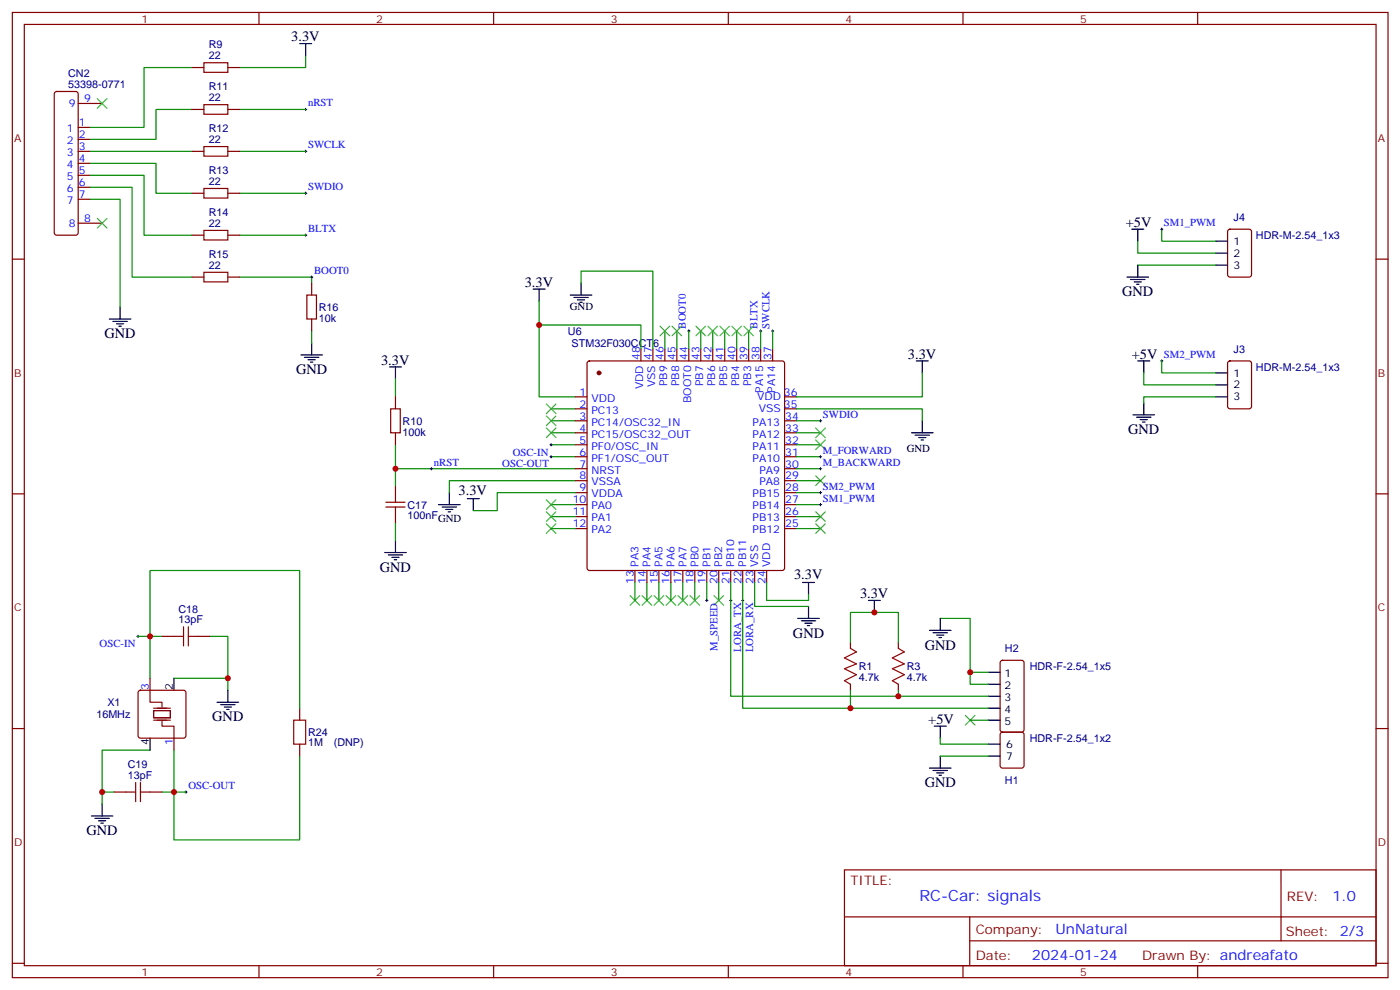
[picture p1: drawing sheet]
<svg xmlns="http://www.w3.org/2000/svg" width="413mm" height="292mm" viewBox="0 0 413 292" stroke-linecap="round" stroke-linejoin="round" font-family="sans-serif">
<g fill="none" stroke="#870000" stroke-width=".35">
<path d="M3.6 3.7h405.4v284.3h-405.4zM7.2 7.2h398.2v277.3h-398.2zM56.6 19.9h3.5M60.1 18.5h7v2.8h-7zM67.1 19.9h3.6M76.3 3.7v3.5M145.5 3.7v3.5M214.6 3.7v3.5M283.7 3.7v3.5M352.9 3.7v3.5M16.2 27.2l.5-.2h5.6l.5 .2 .2 .5v40.9l-.2 .5-.5 .2h-5.6l-.5-.2-.2-.5v-40.9zM23 37.5h3.6"/>
<path d="M23 30.5h7.1M56.6 32.2h3.5M60.1 30.8h7v2.9h-7zM67.1 32.2h3.6M23 41.1h3.6M23 44.6h3.6M23 48.1h3.6M23 51.6h3.6M23 55.2h3.6M23 58.7h3.6M56.6 44.6h3.5M56.6 56.9h3.5"/>
<path d="M60.1 55.5h7v2.8h-7zM60.1 43.2h7v2.8h-7zM67.1 44.6h3.6M67.1 56.9h3.6M3.6 76.3h3.6M23 65.8h7.1M56.6 69.3h3.5M60.1 67.9h7v2.8h-7zM67.1 69.3h3.6M361.9 67.7l.5-.2h5.7l.6 .5 .1 12.9-.5 .7h-5.9l-.6-.4-.1-13zM405.4 76.3h3.6M56.6 81.6h3.5"/>
<path d="M60.1 80.2h7v2.8h-7zM67.1 81.6h3.6M90.4 86.9h2.8v7.1h-2.8zM91.8 83.4v3.5M91.8 94v3.5M116.5 116.9v3.5M169.4 116.9h3.6M173.2 106.5l.5-.2h56.8l.5 .2 .2 .5v60.4l-.3 .5-.4 .2h-56.8l-.5-.3-.2-.4v-60.4zM188.8 102.8v3.5M192.4 102.8v3.5M195.9 102.8v3.5M199.4 102.8v3.5"/>
<path d="M203 102.8v3.5M206.5 102.8v3.5M210 102.8v3.5M213.5 102.8v3.5M217.1 102.8v3.5M220.6 102.8v3.5M224.1 102.8v3.5M227.6 102.8v3.5M231.2 116.9h3.5M361.9 106.5l.5-.2h5.7l.6 .5 .1 12.9-.5 .7h-5.9l-.6-.4-.1-13zM115.1 120.4h2.8v7.1h-2.8zM116.5 127.5v3.5"/>
<path d="M169.4 120.4h3.6M169.4 124h3.6M169.4 127.5h3.6M169.4 131h3.6M169.4 134.5h3.6M169.4 138.1h3.6M231.2 120.4h3.5M231.2 124h3.5M231.2 127.5h3.5M231.2 131h3.5M231.2 134.5h3.5M231.2 138.1h3.5"/>
<path d="M3.6 145.5h3.6M113.7 149.4h5.6M113.7 148h5.6M116.5 143.4v4.6M116.5 149.4v4.6M169.4 141.6h3.6M169.4 145.1h3.6M169.4 148.7h3.6M169.4 152.2h3.6M169.4 155.7h3.6M231.2 141.6h3.5M231.2 145.1h3.5"/>
<path d="M231.2 148.7h3.5M231.2 152.2h3.5M231.2 155.7h3.5M405.4 145.5h3.6M187.1 168.1v3.5M190.6 168.1v3.5M194.1 168.1v3.5M197.7 168.1v3.5M201.2 168.1v3.5M204.7 168.1v3.5M208.2 168.1v3.5M211.8 168.1v3.5"/>
<path d="M215.3 168.1v3.5M218.8 168.1v3.5M222.4 168.1v3.5M225.9 168.1v3.5M44.2 199.8v3.5M47.7 187.5h3.6M58.3 187.5h3.5M250.6 189.2v1.8M264.7 189.2v1.8M294.9 194.7l.5-.2h5.6l.7 .5v20l-.4 .6-5.9 .1-.7-.5v-20zM3.6 214.6h3.6M40.9 203.5l.5-.2h12.7l.5 .2 .2 .5v12.7l-.2 .5-.5 .3h-12.7l-.5-.3-.2-.5v-12.7z"/>
<path d="M51.3 217.5v3.5M88.3 208.6v3.6M88.3 219.2v3.5M250.6 201.6v1.7M264.7 201.6v1.7M294.9 215.9l.5-.2h5.6l.7 .4v9.5l-.4 .6-5.9 .1-.7-.5v-9.4zM405.4 214.6h3.6M33.6 233.3h3.5M44.2 233.3h3.5M248.8 256.3h156.6v28.2h-156.6zM377.4 256.3v20.9M248.8 270.1h156.5"/>
<path d="M285.7 277.2h119.6M285.7 270.1v14.1M3.6 283.8h3.6M76.3 284.5v3.5M145.5 284.5v3.5M214.6 284.5v3.5M283.7 284.5v3.5M352.9 284.5v3.5M405.4 283.8h3.6"/>
</g>
<g fill="none" stroke="#008700" stroke-width=".35">
<path d="M56.6 19.9h-14.2v17.6h-15.8M90.1 16.4v3.5h-19.4M56.6 32.2h-10.6v8.9h-19.4M70.7 32.2h19.4M26.6 48.1h19.4v8.8h10.6M26.6 51.6h15.8v17.7h14.2M26.6 55.2h12.3v26.4h17.7M26.6 58.7h8.8v31.8M26.6 44.6h30M70.7 44.6h19.4M70.7 56.9h19.4M70.7 69.3h19.4"/>
<path d="M335.2 71v3.6h23M335.2 78.1h23M342.3 67.5v3.5h15.9M70.7 81.6h21.1v1.8M91.8 97.5v3.5M158.9 88.7v28.2h10.5M158.9 95.7h29.9v7.1M171.2 83.4v-3.5h21.2v22.9M195.9 97.5v5.3M199.4 97.5v5.3M203 97.5v5.3M206.5 97.5v5.3"/>
<path d="M210 97.5v5.3M213.5 97.5v5.3M217.1 97.5v5.3M220.6 97.5v5.3M224.1 97.5v5.3M227.6 97.5v5.3M116.5 111.6v5.3M271.7 109.9v7h-37M337 109.9v3.5h21.2M342.3 106.3v3.6h15.9M358.2 116.9h-21.2v1.8M116.5 131v7.1"/>
<path d="M162.4 127.5h7M162.4 124h7M162.4 120.4h7M162.4 131h7M162.4 134.5h7M169.4 138.1h-52.9v5.3M234.7 120.4h37v3.6M234.7 127.5h7.1M234.7 124h7.1M234.7 131h7.1M234.7 138.1h7.1M234.7 134.5h7.1"/>
<path d="M116.5 154v5.2M162.4 148.7h7M162.4 155.7h7M162.4 152.2h7M169.4 145.1h-22.9v5.3h-7M169.4 141.6h-37v3.5M234.7 148.7h7.1M234.7 155.7h7.1M234.7 141.6h7.1M234.7 152.2h7.1M234.7 145.1h7.1M187.1 171.6v5.3"/>
<path d="M190.6 171.6v5.3M194.1 171.6v5.3M197.7 171.6v5.3M201.2 171.6v5.3M204.7 171.6v5.3M208.2 171.6v5.3M211.8 171.6v5.3M215.3 171.6v33.5h75.8M218.8 171.6v37h72.3M222.4 171.6v7h15.8M225.9 171.6v5.3h12.3v-1.8M40.7 187.5h3.5v-19.4h44.1v40.5"/>
<path d="M47.7 187.5h-3.5v12.3M61.8 187.5h5.3v12.3h-15.8M67.1 199.8v3.5M250.6 189.2v-8.8h14.1v8.8M277 182.2h8.9v15.8h5.2M285.9 198v3.6h5.2M250.6 203.3v5.3M264.7 203.3v1.8M277 217.5v1.7h14.1M285.9 212.2h5.2M30.1 233.3v3.6M44.2 221h-14.1v12.3h3.5"/>
<path d="M51.3 221v12.3h-3.6M88.3 222.7v24.7h-37v-14.1h3.5M277 222.7h14.1"/>
</g>
<g fill="none" stroke="#3c3" stroke-width=".35">
<path d="M28.7 29.1l2.8 2.8M31.5 29.1l-2.8 2.8M28.7 64.3l2.8 2.9M31.5 64.3l-2.8 2.9M194.5 96.1l2.8 2.8M197.3 96.1l-2.8 2.8M198 96.1l2.8 2.8M200.8 96.1l-2.8 2.8M205.1 96.1l2.8 2.8M207.9 96.1l-2.8 2.8M208.6 96.1l2.8 2.8M211.4 96.1l-2.8 2.8"/>
<path d="M212.1 96.1l2.8 2.8M214.9 96.1l-2.8 2.8M215.7 96.1l2.8 2.8M218.5 96.1l-2.8 2.8M219.2 96.1l2.8 2.8M222 96.1l-2.8 2.8M161 119l2.8 2.8M163.8 119l-2.8 2.8M161 122.6l2.8 2.8M161 126.1l2.8 2.8M163.8 122.6l-2.8 2.8M163.8 126.1l-2.8 2.8"/>
<path d="M240.3 126.1l2.9 2.8M240.3 129.6l2.9 2.8M243.2 126.1l-2.9 2.8M243.2 129.6l-2.9 2.8M161 154.3l2.8 2.8M161 147.2l2.8 2.9M161 150.8l2.8 2.8M163.8 154.3l-2.8 2.8M163.8 147.2l-2.8 2.9M163.8 150.8l-2.8 2.8M240.3 140.2l2.9 2.8M240.3 150.8l2.9 2.8"/>
<path d="M240.3 154.3l2.9 2.8M243.2 140.2l-2.9 2.8M243.2 150.8l-2.9 2.8M243.2 154.3l-2.9 2.8M185.7 175.5l2.8 2.8M188.5 175.5l-2.8 2.8M189.2 175.5l2.8 2.8M192 175.5l-2.8 2.8M192.7 175.5l2.8 2.8M195.5 175.5l-2.8 2.8M196.3 175.5l2.8 2.8M199.1 175.5l-2.8 2.8"/>
<path d="M199.8 175.5l2.8 2.8M202.6 175.5l-2.8 2.8M203.3 175.5l2.8 2.8M206.1 175.5l-2.8 2.8M210.4 175.5l2.8 2.8M213.2 175.5l-2.8 2.8M284.4 210.7l2.9 2.9M287.3 210.7l-2.9 2.9"/>
</g>
<g fill="none" stroke="#000" stroke-width=".35">
<path d="M88.3 12.8h3.5M90.1 12.8v3.6M333.5 67.5h3.5M335.2 67.5v3.5M335.2 78.1v3.5M358.2 78.1h3.5M358.2 71h3.5M358.2 74.6h3.5M32.2 94h6.4M33.3 94.7h4.2M34.3 95.4h2.1M35 96.1h.7"/>
<path d="M35.4 90.5v3.5M157.1 85.2h3.5M158.9 85.2v3.5M168 86.9h6.4M169.1 87.6h4.2M170.1 88.3h2.2M170.9 89h.7M171.2 83.4v3.5M332.1 81.6h6.3M333.1 82.3h4.3M334.2 83h2.1M334.9 83.7h.7"/>
<path d="M88.7 104.6h6.3M89.7 105.3h4.2M90.8 106h2.1M91.5 106.7h.7M91.8 101v3.6M114.8 108.1h3.5M116.5 108.1v3.5M270 106.3h3.5M271.7 106.3v3.6M335.2 106.3h3.6M337 106.3v3.6M337 118.7v3.5"/>
<path d="M358.2 116.9h3.5M358.2 109.9h3.5M358.2 113.4h3.5M268.6 127.5h6.3M269.6 128.2h4.3M270.7 128.9h2.1M271.4 129.6h.7M271.7 124v3.5M333.8 122.2h6.4M334.9 122.9h4.2M336 123.6h2.1M336.7 124.3h.7"/>
<path d="M116.5 159.2v3.6M129.2 148.7h6.4M130.3 149.4h4.2M131.3 150.1h2.2M132 150.8h.8M132.4 145.1v3.6M137.7 146.9h3.5M139.5 146.9v3.5M113.3 162.8h6.4M114.4 163.5h4.2M115.5 164.2h2.1M116.2 164.9h.7"/>
<path d="M236.5 171.6h3.5M238.2 171.6v3.5M238.2 178.6v3.6M255.9 176.9h3.5M257.6 176.9v3.5M51.3 199.8v3.5M235.1 182.2h6.3M236.1 182.9h4.2M237.2 183.6h2.1M237.9 184.3h.7M273.9 185.7h6.3M274.9 186.4h4.3"/>
<path d="M276 187.1h2.1M276.7 187.8h.7M277 182.2v3.5M291.1 198h3.6M44.2 217.5v3.5M64 206.9h6.3M65 207.6h4.3M66.1 208.3h2.1M66.8 209h.7M67.1 203.3v3.6M275.3 213.9h3.5M277 213.9v3.6"/>
<path d="M291.1 201.6h3.6M291.1 205.1h3.6M291.1 208.6h3.6M291.1 212.2h3.6M291.1 219.2h3.6M30.1 236.9v3.5M273.9 226.3h6.3M274.9 227h4.3M276 227.7h2.1M276.7 228.4h.7M277 222.7v3.6M291.1 222.7h3.6"/>
<path d="M26.9 240.4h6.4M28 241.1h4.2M29 241.8h2.2M29.7 242.5h.7"/>
</g>
<g fill="none" stroke="#000" stroke-width=".29">
<path d="M89.7 32.2h.7M90.1 31.9v.7M89.7 56.9h.7M89.7 44.6h.7M90.1 44.2v.7M90.1 56.6v.7M89.7 69.3h.7M90.1 68.9v.7M341.9 67.5h.8M342.3 67.2v.7M91.5 81.6h.7M91.8 81.3v.7"/>
<path d="M202.6 97.5h.7M203 97.2v.7M223.8 97.5h.7M224.1 97.2v.7M227.3 97.5h.7M227.6 97.2v.7M341.9 106.3h.8M342.3 106v.7M126.8 138.1h.7M127.1 137.7v.7M162 134.5h.7M162 131h.7"/>
<path d="M162.4 130.7v.7M162.4 134.2v.7M241.4 138.1h.7M241.4 124h.7M241.4 134.5h.7M241.8 123.6v.7M241.8 134.2v.7M241.8 137.7v.7M241.4 145.1h.7M241.4 148.7h.7M241.8 144.8v.7M241.8 148.3v.7"/>
<path d="M207.9 176.9h.7M208.2 176.5v.7M214.9 176.9h.8M215.3 176.5v.7M218.5 176.9h.7M218.8 176.5v.7M40.3 187.5h.7M40.7 187.1v.7M54.4 233.3h.7M54.8 233v.7"/>
</g>
<circle cx="176.5" cy="109.9" r=".53" fill="#870000" stroke="#870000" stroke-width=".35"/>
<path d="M51.3 187.5h2.8M54.1 184.6v5.7M55.5 187.5h2.8M55.5 184.6v5.7M250.6 191l1.7 1.1-3.5 1.7 3.5 1.8-3.5 1.4 3.5 1.8-3.5 1.7 1.8 1.1M264.7 191l1.8 1.1-3.6 1.7 3.6 1.8-3.6 1.4 3.6 1.8-3.6 1.7 1.8 1.1M86.5 212.2h3.6v7h-3.6zM37.1 233.3h2.9M40 230.5v5.6M41.4 233.3h2.8M41.4 230.5v5.6" fill="none" stroke="#a10000" stroke-width=".35"/>
<path d="M44.2 203.3v3.6h3.5v1.4M45.3 209.3h4.9v2.2h-4.9zM45.3 212.2h4.9M45.3 208.6h4.9M47.7 212.5v1.4h3.6v3.6" fill="none" stroke="#870012" stroke-width=".35"/>
<g fill="#c00">
<circle cx="158.9" cy="95.7" r=".88"/>
<circle cx="257.6" cy="180.4" r=".88"/>
<circle cx="285.9" cy="198" r=".88"/>
<circle cx="116.5" cy="138.1" r=".88"/>
<circle cx="44.2" cy="187.5" r=".88"/>
<circle cx="51.3" cy="233.3" r=".88"/>
<circle cx="30.1" cy="233.3" r=".88"/>
<circle cx="67.1" cy="199.8" r=".88"/>
<circle cx="250.6" cy="208.6" r=".88"/>
<circle cx="264.7" cy="205.1" r=".88"/>
</g>
<text font-size="4.6" fill="#00f" x="270.9" y="265.3">RC-Car: signals</text>
<g font-size="4.2">
<text x="85.8" y="12.1">3.3V</text>
<text x="331.7" y="66.8">+5V</text>
<text x="154.6" y="84.5">3.3V</text>
<text x="330.7" y="87.3">GND</text>
<text x="30.8" y="99.6">GND</text>
<text x="112.3" y="107.4">3.3V</text>
<text x="267.5" y="105.6">3.3V</text>
<text x="333.5" y="105.6">+5V</text>
<text x="87.2" y="110.2">GND</text>
<text x="332.4" y="127.8">GND</text>
<text x="135.1" y="145.7">3.3V</text>
<text x="111.9" y="168.4">GND</text>
<text x="234" y="170.5">3.3V</text>
<text x="253.4" y="176.2">3.3V</text>
<text x="233.6" y="187.8">GND</text>
<text x="272.5" y="191.3">GND</text>
<text x="62.5" y="212.5">GND</text>
<text x="273.5" y="213.2">+5V</text>
<text x="272.5" y="231.9">GND</text>
<text x="25.5" y="246">GND</text>
</g>
<g font-size="4.2" fill="#00f">
<text x="392.6" y="265.5">1.0</text>
<text x="311" y="275.1">UnNatural</text>
<text x="304.1" y="282.9">2024-01-24</text>
</g>
<g font-size="3.9" fill="#800">
<text x="250.6" y="260.8">TITLE:</text>
<text x="379.2" y="265.5">REV:</text>
<text x="287.5" y="275">Company:</text>
<text x="378.9" y="275.7">Sheet: 2/3</text>
<text x="287.5" y="282.7">Date:</text>
<text x="336.5" y="282.8">Drawn By: andreafato</text>
</g>
<g font-size="3.2" fill="#800">
<text x="41.7" y="6.7">1</text>
<text x="110.9" y="6.7">2</text>
<text x="180" y="6.7">3</text>
<text x="249.2" y="6.7">4</text>
<text x="318.3" y="6.7">5</text>
<text x="4.2" y="41.8">A</text>
<text x="406" y="41.8">A</text>
<text x="4.2" y="110.9">B</text>
<text x="406" y="110.9">B</text>
<text x="4.2" y="180.1">C</text>
<text x="406" y="180.1">C</text>
<text x="4.2" y="249.2">D</text>
<text x="406" y="249.2">D</text>
<text x="41.7" y="287.5">1</text>
<text x="110.9" y="287.5">2</text>
<text x="180" y="287.5">3</text>
<text x="249.2" y="287.5">4</text>
<text x="318.3" y="287.5">5</text>
</g>
<g font-size="3.2" fill="#000080">
<text x="61.5" y="17.4">22</text>
<text x="61.5" y="14.3">R9</text>
<text x="20.1" y="22.7">CN2</text>
<text x="20.1" y="25.8">53398-0771</text>
<text x="61.5" y="29.8">22</text>
<text x="61.5" y="26.6">R11</text>
<text x="61.5" y="38.9">R12</text>
<text x="61.5" y="42.1">22</text>
<text x="61.5" y="51.3">R13</text>
<text x="61.5" y="54.5">22</text>
<text x="61.5" y="63.6">R14</text>
<text x="363.5" y="65.1">J4</text>
<text x="61.5" y="66.8">22</text>
<text x="370.1" y="70.4">HDR-M-2.54_1x3</text>
<text x="61.5" y="76">R15</text>
<text x="61.5" y="79.2">22</text>
<text x="93.9" y="94.8">10k</text>
<text x="93.9" y="91.6">R16</text>
<text x="167.3" y="98.7">U6</text>
<text x="168.4" y="102.2">STM32F030CCT6</text>
<text x="363.5" y="103.9">J3</text>
<text x="370.1" y="109.2">HDR-M-2.54_1x3</text>
<text x="118.6" y="125.1">R10</text>
<text x="118.6" y="128.3">100k</text>
<text x="120.1" y="149.9">C17</text>
<text x="120.1" y="152.9">100nFGND</text>
<text x="52.6" y="183.6">13pF</text>
<text x="52.6" y="180.6">C18</text>
<text x="253" y="197.5">R1</text>
<text x="267.2" y="197.5">R3</text>
<text x="296.1" y="192.1">H2</text>
<text x="303.4" y="197.4">HDR-F-2.54_1x5</text>
<text x="253" y="200.6">4.7k</text>
<text x="267.2" y="200.6">4.7k</text>
<text x="31.7" y="208">X1</text>
<text x="28.4" y="211.5">16MHz</text>
<text x="90.8" y="219.8">1M</text>
<text x="90.8" y="216.9">R24</text>
<text x="98.4" y="219.8">(DNP)</text>
<text x="303.4" y="218.6">HDR-F-2.54_1x2</text>
<text x="37.7" y="226.4">C19</text>
<text x="37.7" y="229.4">13pF</text>
<text x="296.1" y="230.9">H1</text>
</g>
<g font-size="3.2" fill="#00f">
<text x="20.3" y="31.5">9</text>
<text x="24.8" y="30.1">9</text>
<text x="90.8" y="31.4">nRST</text>
<text x="19.7" y="38.9">1</text>
<text x="23.2" y="37.2">1</text>
<text x="23.2" y="40.7">2</text>
<text x="19.7" y="42.5">2</text>
<text x="19.7" y="46">3</text>
<text x="23.2" y="44.2">3</text>
<text x="23.2" y="47.8">4</text>
<text x="90.8" y="43.7">SWCLK</text>
<text x="19.7" y="49.5">4</text>
<text x="19.7" y="53.1">5</text>
<text x="23.2" y="51.3">5</text>
<text x="19.7" y="56.6">6</text>
<text x="23.2" y="54.8">6</text>
<text x="23.2" y="58.3">7</text>
<text x="90.8" y="56.1">SWDIO</text>
<text x="19.7" y="60.1">7</text>
<text x="24.8" y="65.4">8</text>
<text x="20.3" y="66.8">8</text>
<text x="90.8" y="68.4">BLTX</text>
<text x="342.9" y="66.6">SM1_PWM</text>
<text x="92.5" y="80.8">BOOT0</text>
<text x="202.1" y="96.8" transform="rotate(-90 202.1 96.8)">BOOT0</text>
<text x="223.2" y="96.8" transform="rotate(-90 223.2 96.8)">BLTX</text>
<text x="226.8" y="96.8" transform="rotate(-90 226.8 96.8)">SWCLK</text>
<text x="188.5" y="106.2" transform="rotate(-90 188.5 106.2)">48</text>
<text x="192" y="106.2" transform="rotate(-90 192 106.2)">47</text>
<text x="195.5" y="106.2" transform="rotate(-90 195.5 106.2)">46</text>
<text x="199.1" y="106.2" transform="rotate(-90 199.1 106.2)">45</text>
<text x="202.6" y="106.2" transform="rotate(-90 202.6 106.2)">44</text>
<text x="206.1" y="106.2" transform="rotate(-90 206.1 106.2)">43</text>
<text x="209.7" y="106.2" transform="rotate(-90 209.7 106.2)">42</text>
<text x="213.2" y="106.2" transform="rotate(-90 213.2 106.2)">41</text>
<text x="216.7" y="106.2" transform="rotate(-90 216.7 106.2)">40</text>
<text x="220.2" y="106.2" transform="rotate(-90 220.2 106.2)">39</text>
<text x="223.8" y="106.2" transform="rotate(-90 223.8 106.2)">38</text>
<text x="227.3" y="106.2" transform="rotate(-90 227.3 106.2)">37</text>
<text x="342.9" y="105.4">SM2_PWM</text>
<text x="196.6" y="113.7" transform="rotate(-90 196.6 113.7)">PB9</text>
<text x="200.1" y="113.7" transform="rotate(-90 200.1 113.7)">PB8</text>
<text x="207.2" y="113.7" transform="rotate(-90 207.2 113.7)">PB7</text>
<text x="210.7" y="113.7" transform="rotate(-90 210.7 113.7)">PB6</text>
<text x="214.2" y="113.7" transform="rotate(-90 214.2 113.7)">PB5</text>
<text x="217.8" y="113.7" transform="rotate(-90 217.8 113.7)">PB4</text>
<text x="221.3" y="113.7" transform="rotate(-90 221.3 113.7)">PB3</text>
<text x="170.8" y="116.6">1</text>
<text x="174.3" y="118.3">VDD</text>
<text x="189.5" y="114.7" transform="rotate(-90 189.5 114.7)">VDD</text>
<text x="193.1" y="114.1" transform="rotate(-90 193.1 114.1)">VSS</text>
<text x="203.7" y="118.8" transform="rotate(-90 203.7 118.8)">BOOT0</text>
<text x="223.1" y="118">VDD</text>
<text x="224.8" y="115.7" transform="rotate(-90 224.8 115.7)">PA15</text>
<text x="228.4" y="115.7" transform="rotate(-90 228.4 115.7)">PA14</text>
<text x="231" y="116.6">36</text>
<text x="170.8" y="120.1">2</text>
<text x="170.8" y="123.6">3</text>
<text x="174.3" y="121.8">PC13</text>
<text x="174.3" y="125.4">PC14/OSC32_IN</text>
<text x="221.8" y="125.4">PA13</text>
<text x="223.6" y="121.5">VSS</text>
<text x="231" y="120.1">35</text>
<text x="231.4" y="123.6">34</text>
<text x="242.5" y="123.1">SWDIO</text>
<text x="170.8" y="127.1">4</text>
<text x="170.8" y="130.7">5</text>
<text x="174.3" y="128.9">PC15/OSC32_OUT</text>
<text x="221.8" y="128.9">PA12</text>
<text x="231.4" y="130.7">32</text>
<text x="231.4" y="127.1">33</text>
<text x="127.8" y="137.2">nRST</text>
<text x="148" y="137.7">OSC-OUT</text>
<text x="151.1" y="134.2">OSC-IN</text>
<text x="170.8" y="134.2">6</text>
<text x="170.8" y="137.7">7</text>
<text x="174.3" y="132.4">PF0/OSC_IN</text>
<text x="174.3" y="136">PF1/OSC_OUT</text>
<text x="221.8" y="136">PA10</text>
<text x="221.8" y="132.4">PA11</text>
<text x="231.4" y="137.7">30</text>
<text x="231.4" y="134.2">31</text>
<text x="242.5" y="133.7">M_FORWARD</text>
<text x="242.5" y="137.2">M_BACKWARD</text>
<text x="170.8" y="141.3">8</text>
<text x="174.3" y="139.5">NRST</text>
<text x="174.3" y="143">VSSA</text>
<text x="223.8" y="143">PA8</text>
<text x="223.8" y="139.5">PA9</text>
<text x="231.4" y="141.3">29</text>
<text x="168.8" y="148.3">10</text>
<text x="170.8" y="144.8">9</text>
<text x="174.3" y="146.5">VDDA</text>
<text x="221.7" y="146.5">PB15</text>
<text x="231.4" y="148.3">27</text>
<text x="231.4" y="144.8">28</text>
<text x="242.5" y="144.3">SM2_PWM</text>
<text x="242.5" y="147.8">SM1_PWM</text>
<text x="168.8" y="151.8">11</text>
<text x="168.8" y="155.4">12</text>
<text x="174.3" y="150.1">PA0</text>
<text x="174.3" y="153.6">PA1</text>
<text x="221.7" y="153.6">PB13</text>
<text x="221.7" y="150.1">PB14</text>
<text x="231.4" y="155.4">25</text>
<text x="231.4" y="151.8">26</text>
<text x="174.3" y="157.1">PA2</text>
<text x="221.7" y="157.1">PB12</text>
<text x="188.1" y="167" transform="rotate(-90 188.1 167)">PA3</text>
<text x="191.7" y="167" transform="rotate(-90 191.7 167)">PA4</text>
<text x="195.2" y="167" transform="rotate(-90 195.2 167)">PA5</text>
<text x="198.7" y="167" transform="rotate(-90 198.7 167)">PA6</text>
<text x="202.2" y="167" transform="rotate(-90 202.2 167)">PA7</text>
<text x="205.8" y="167" transform="rotate(-90 205.8 167)">PB0</text>
<text x="209.3" y="167" transform="rotate(-90 209.3 167)">PB1</text>
<text x="212.8" y="167" transform="rotate(-90 212.8 167)">PB2</text>
<text x="216.4" y="167" transform="rotate(-90 216.4 167)">PB10</text>
<text x="219.9" y="167" transform="rotate(-90 219.9 167)">PB11</text>
<text x="223.4" y="167" transform="rotate(-90 223.4 167)">VSS</text>
<text x="226.9" y="167" transform="rotate(-90 226.9 167)">VDD</text>
<text x="186.7" y="171.9" transform="rotate(-90 186.7 171.9)">13</text>
<text x="190.3" y="171.9" transform="rotate(-90 190.3 171.9)">14</text>
<text x="193.8" y="171.9" transform="rotate(-90 193.8 171.9)">15</text>
<text x="197.3" y="171.9" transform="rotate(-90 197.3 171.9)">16</text>
<text x="200.8" y="171.9" transform="rotate(-90 200.8 171.9)">17</text>
<text x="204.4" y="171.9" transform="rotate(-90 204.4 171.9)">18</text>
<text x="207.9" y="171.9" transform="rotate(-90 207.9 171.9)">19</text>
<text x="211.4" y="171.9" transform="rotate(-90 211.4 171.9)">20</text>
<text x="214.9" y="171.9" transform="rotate(-90 214.9 171.9)">21</text>
<text x="218.5" y="171.9" transform="rotate(-90 218.5 171.9)">22</text>
<text x="222" y="171.9" transform="rotate(-90 222 171.9)">23</text>
<text x="225.5" y="171.9" transform="rotate(-90 225.5 171.9)">24</text>
<text x="29.4" y="190.6">OSC-IN</text>
<text x="211.4" y="191.7" transform="rotate(-90 211.4 191.7)">M_SPEED</text>
<text x="218.4" y="192" transform="rotate(-90 218.4 192)">LORA_TX</text>
<text x="221.9" y="192.2" transform="rotate(-90 221.9 192.2)">LORA_RX</text>
<text x="43.9" y="203.3" transform="rotate(-90 43.9 203.3)">3</text>
<text x="50.9" y="219.5" transform="rotate(-90 50.9 219.5)">1</text>
<text x="55.5" y="232.4">OSC-OUT</text>
</g>
<g font-size="3.2">
<text x="363.5" y="72.1">1</text>
<text x="363.5" y="75.6">2</text>
<text x="363.5" y="79.2">3</text>
<text x="167.9" y="91.4">GND</text>
<text x="363.5" y="110.9">1</text>
<text x="363.5" y="118">3</text>
<text x="363.5" y="114.4">2</text>
<text x="267.2" y="133.1">GND</text>
<text x="50.9" y="203.3" transform="rotate(-90 50.9 203.3)">2</text>
<text x="296" y="199.5">1</text>
<text x="296" y="203">2</text>
<text x="296" y="206.5">3</text>
<text x="296" y="210">4</text>
<text x="296" y="213.6">5</text>
<text x="43.9" y="219.5" transform="rotate(-90 43.9 219.5)">4</text>
<text x="296.4" y="220.3">6</text>
<text x="296.4" y="223.8">7</text>
</g>
</svg>
